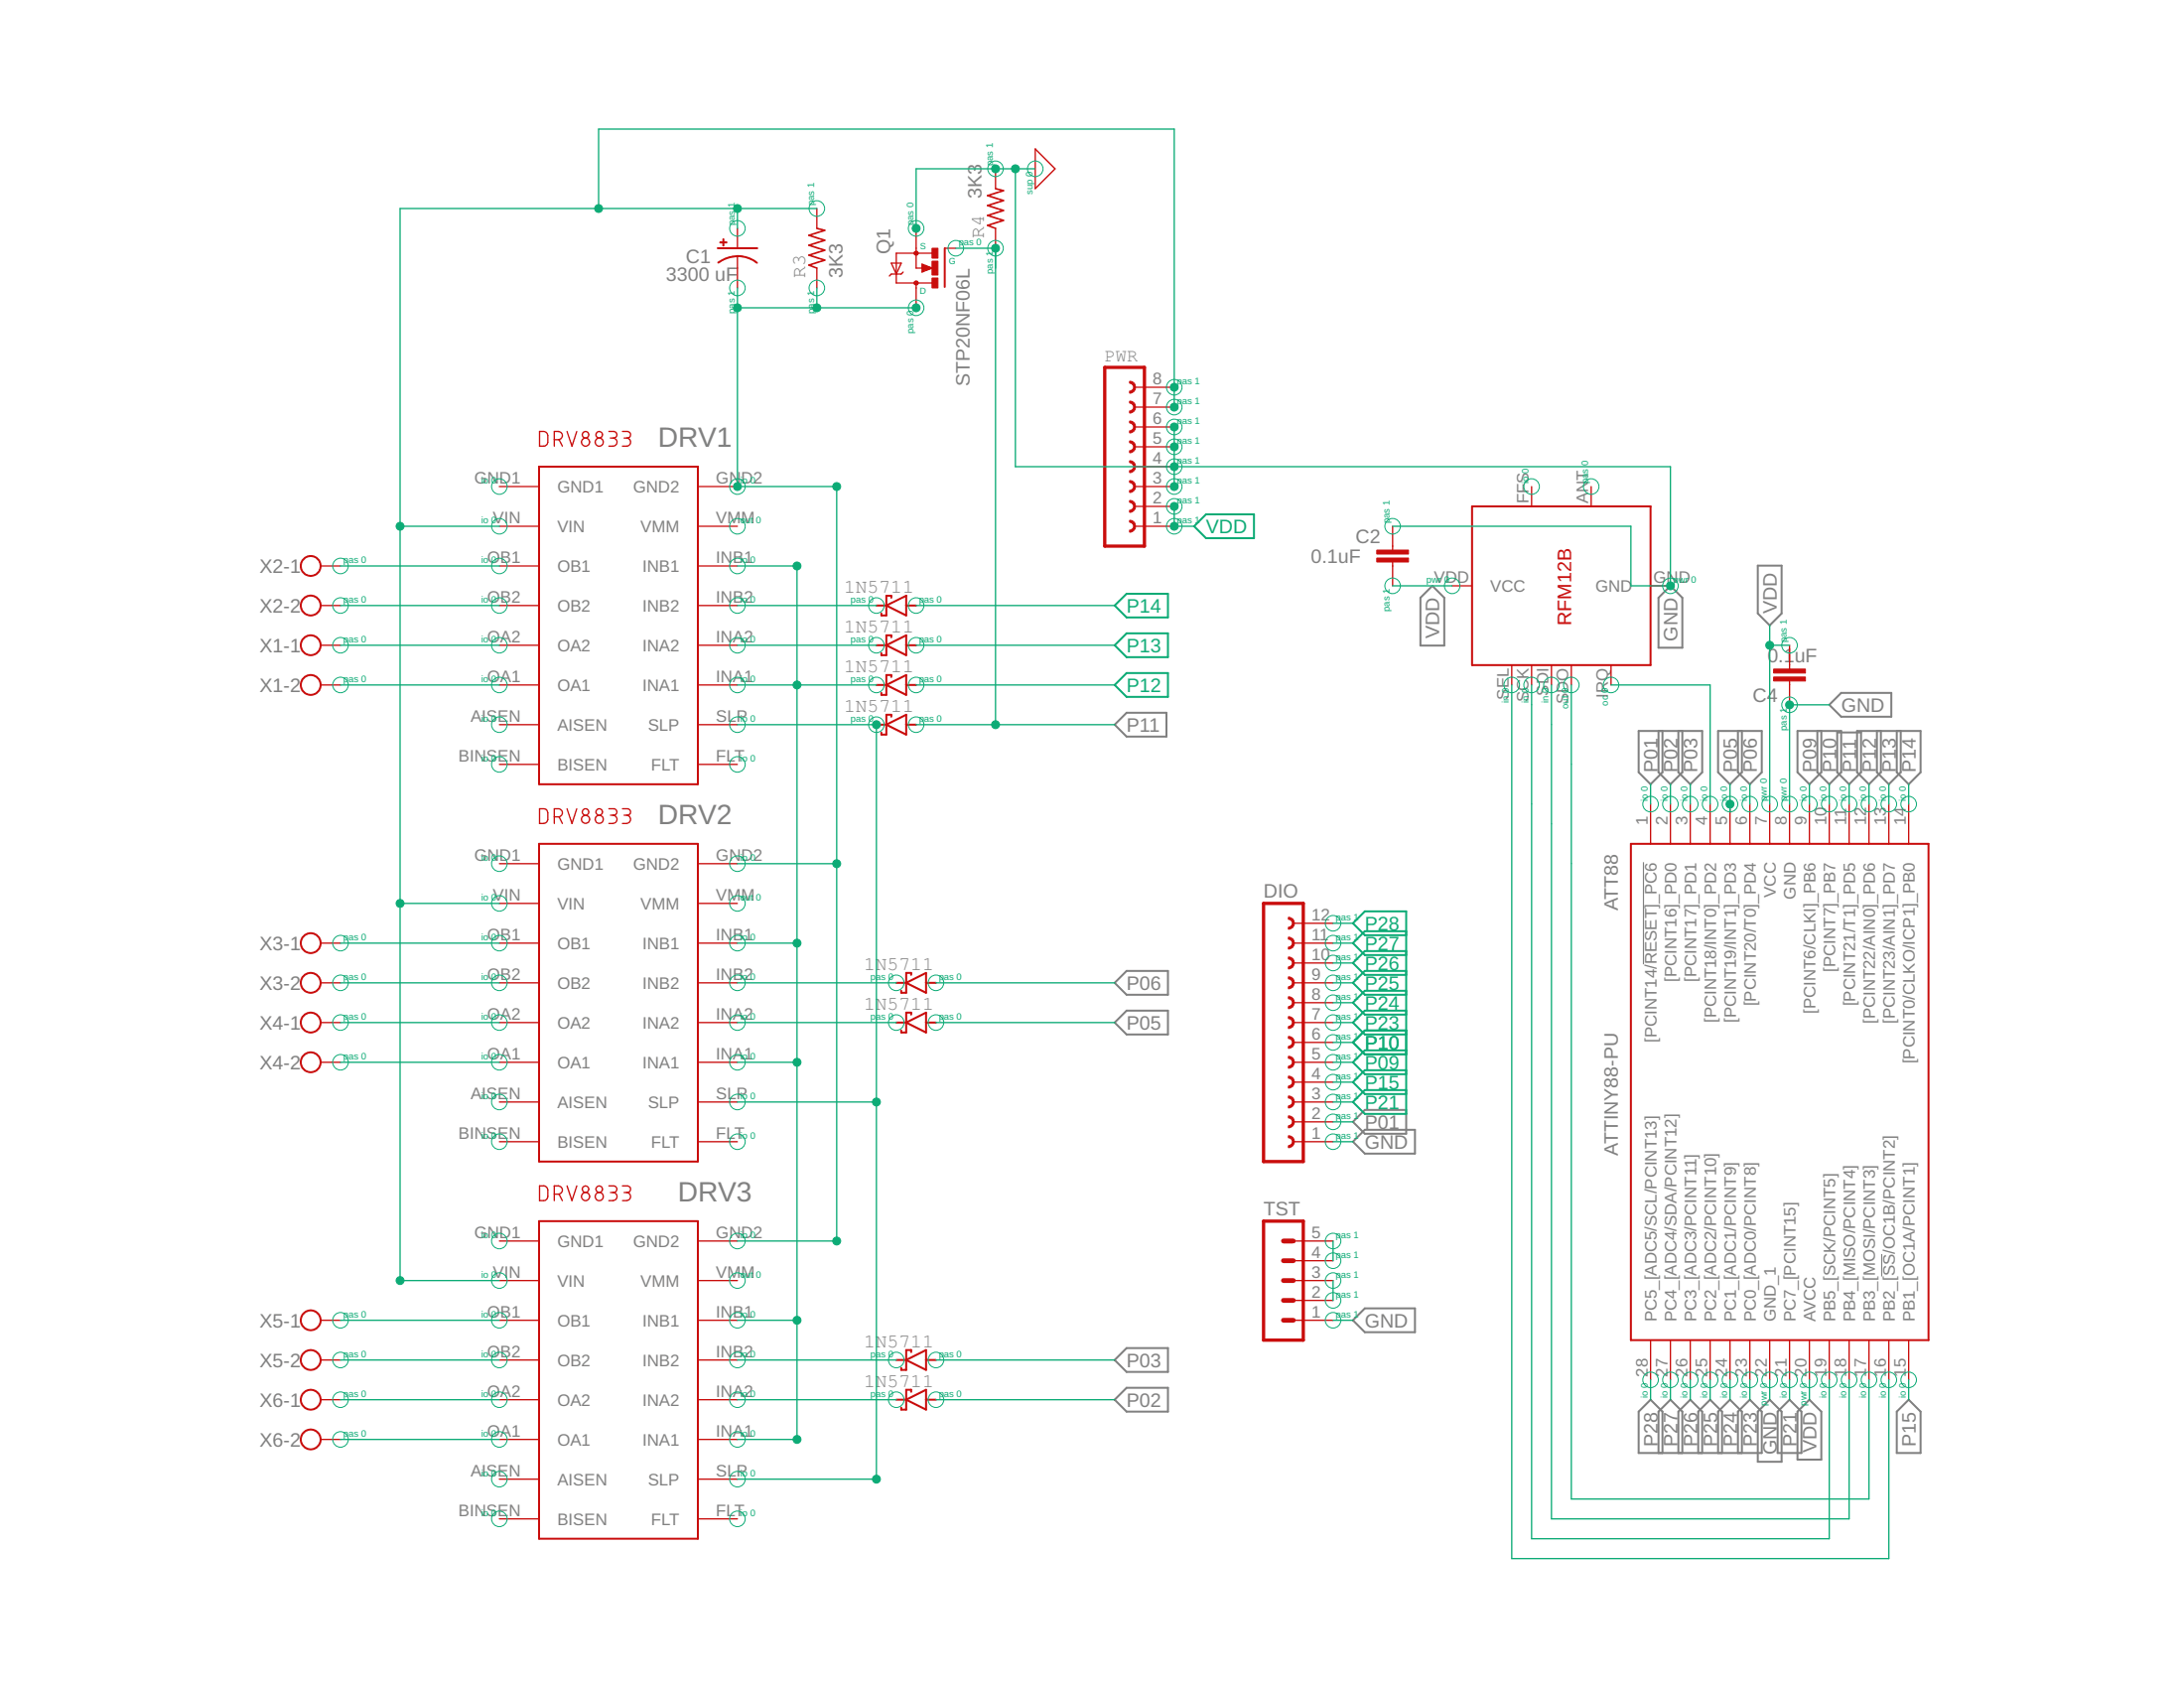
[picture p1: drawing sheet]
<svg xmlns="http://www.w3.org/2000/svg" width="279mm" height="216mm" viewBox="0 0 279 216" stroke-linecap="round" stroke-linejoin="round" font-family="sans-serif">
<path d="M210.2 110.3v13M240.7 160.4v2.9" fill="none" stroke="#808080" stroke-width=".15"/>
<g fill="none" stroke="#808080" stroke-width=".25">
<path d="M183.2 74.9l1.6 1.6v6.1h-3.1v-6.1zM213.7 74.9l1.5 1.6v6.3h-3v-6.3zM224.9 72.3h3v6.2l-1.5 1.5-1.5-1.5zM142.6 92.7l1.5-1.5h5.1v3h-5.1zM212.2 93.5v5.3l1.5 1.5 1.5-1.5v-5.3M212.7 93.5v5.3l-1.5 1.5-1.6-1.5v-5.3h8.2v5.3l-1.6 1.5-1.5-1.5v-5.3M222.3 93.5v5.3l1.6 1.5 1.5-1.5v-5.3h-5.6v5.3l1.5 1.5 1.5-1.5v-5.3M232.5 93.5v5.3l1.5 1.5 1.5-1.5v-5.3h-5.5v5.3l1.5 1.5 1.5-1.5v-5.3M234 90.1l1.5-1.5h6.5v3.1h-6.5zM235 93.7h3.1v5.1l-1.5 1.5-1.6-1.5zM240.1 93.5v5.3l1.5 1.5 1.6-1.5v-5.3M240.6 93.5v5.3l-1.5 1.5-1.5-1.5v-5.3h8.1v5.3l-1.5 1.5-1.5-1.5v-5.3"/>
<path d="M142.6 125.7l1.5-1.5h5.3v3h-5.3zM142.6 130.8l1.5-1.5h5.3v3h-5.3zM173.1 146l1.5-1.5h6.4v3.1h-6.4zM173.1 143.5l1.5-1.5h5.3v3h-5.3zM142.6 173.9l1.5-1.5h5.3v3.1h-5.3zM142.6 179l1.5-1.5h5.3v3.1h-5.3zM173.1 168.9l1.5-1.6h6.4v3.1h-6.4zM226.4 179l1.5 1.6v6.4h-3v-6.4zM231.5 179l1.5 1.6v6.1h-3v-6.1zM212.2 185.8v-5.2l1.5-1.6 1.5 1.6v5.2M212.7 185.8v-5.2l-1.5-1.6-1.6 1.6v5.2h15.8v-5.2l-1.5-1.6-1.6 1.6v5.2M214.7 185.8v-5.2l1.5-1.6 1.6 1.6v5.2"/>
<path d="M217.3 185.8v-5.2l1.5-1.6 1.5 1.6v5.2M219.8 185.8v-5.2l1.5-1.6 1.5 1.6v5.2M227.4 180.6l1.5-1.6 1.6 1.6v5.2h-3.1zM242.7 180.6l1.5-1.6 1.5 1.6v5.2h-3z"/>
</g>
<g fill="none" stroke="#c90d0c" stroke-width=".25">
<path d="M91.8 31.7h5.1M94.3 32.7a4 4 0 0 1 2.5 .9M94.3 32.8a4.3 4.3 0 0 0-2.4 .8M120.9 31.7v5M69 59.7h20.3v40.6h-20.3zM112.1 77.4h1.3M113.4 77.4l2.5-1.2v2.5zM114 76.5v-.3h-.6v2.5h-.6v-.2M115.9 77.4h1.3M188.3 64.8h22.9v20.3h-22.9zM112.1 92.7h1.3M112.1 82.5h1.3"/>
<path d="M112.1 87.6h1.3M113.4 82.5l2.5-1.2v2.5zM113.4 87.6l2.5-1.3v2.6zM113.4 92.7l2.5-1.3v2.6zM114 81.5v-.2h-.6v2.5h-.6v-.3M114 86.6v-.3h-.6v2.6h-.6v-.3M114 91.7v-.3h-.6v2.6h-.6v-.3M115.9 92.7h1.3M115.9 82.5h1.3M115.9 87.6h1.3M69 107.9h20.3v40.7h-20.3zM208.6 107.9h38.1v63.5h-38.1z"/>
<path d="M114.7 125.7h1.2M114.7 130.8h1.2M115.9 125.7l2.6-1.3v2.6zM115.9 130.8l2.6-1.3v2.6zM116.6 124.7v-.3h-.7v2.6h-.6v-.3M116.6 129.8v-.3h-.7v2.6h-.6v-.3M118.5 125.7h1.2M118.5 130.8h1.2M69 156.2h20.3v40.6h-20.3zM114.7 173.9h1.2M114.7 179h1.2M115.9 173.9l2.6-1.2v2.5z"/>
<path d="M115.9 179l2.6-1.2v2.5zM116.6 172.9v-.2h-.7v2.5h-.6v-.2M116.6 178v-.2h-.7v2.5h-.6v-.3M118.5 173.9h1.2M118.5 179h1.2"/>
<circle cx="39.8" cy="77.4" r="1.27"/>
<circle cx="39.8" cy="72.4" r="1.27"/>
<circle cx="39.8" cy="87.6" r="1.27"/>
<circle cx="39.8" cy="82.5" r="1.27"/>
<circle cx="39.8" cy="135.9" r="1.27"/>
<circle cx="39.8" cy="120.6" r="1.27"/>
<circle cx="39.8" cy="125.7" r="1.27"/>
<circle cx="39.8" cy="130.8" r="1.27"/>
<circle cx="39.8" cy="168.9" r="1.27"/>
<circle cx="39.8" cy="173.9" r="1.27"/>
<circle cx="39.8" cy="179" r="1.27"/>
<circle cx="39.8" cy="184.1" r="1.27"/>
</g>
<g fill="none" stroke="#c90d0c" stroke-width=".17">
<path d="M132.4 19l2.6 2.6-2.6 2.5zM94.3 29.2v2.5M94.3 32.8v4M104.5 26.7v2.5M104.5 34.3v2.5M114 33.7h1.3l-.6 1.4zM115.5 34.8l-.2 .3h-1.3l-.2 .2M117.2 29.2v5.1h.9M117.2 36.2v3.2M118 33.8l1.2 .5-1.2 .5zM119.2 32.4h-4.5v3.8h4.5M120.9 31.7h1.4"/>
<path d="M127.4 21.6v2.5M127.4 29.2v2.5M69 55.2h.7l.3 .3a1.84 1.84 0 0 1 0 1.4l-.3 .1-.7 .1zM70.9 56.2h.5a.53 .53 0 0 0 .6-.5 .53 .53 0 0 0-.6-.5h-.5v1.9M71.5 56.2l.4 .9M72.5 55.2l.7 1.9 .6-1.9M77.9 55.2h.6a.42 .42 0 0 1 .4 .4 .42 .42 0 0 1-.4 .4h-.4M78.4 56a.52 .52 0 0 1 .5 .5 .52 .52 0 0 1-.5 .6h-.5M79.6 55.2h.7a.42 .42 0 0 1 .4 .4 .42 .42 0 0 1-.4 .4h-.5M80.2 56a.52 .52 0 0 1 .5 .5 .52 .52 0 0 1-.5 .6h-.6M145.1 59.7h5.1M145.1 57.1h5.1"/>
<path d="M145.1 54.6h5.1M145.1 52.1h5.1M145.1 49.5h5.1M41 77.4h2.6M41 72.4h2.6M63.9 77.4h5.1M63.9 72.4h5.1M63.9 67.3h5.1M63.9 62.2h5.1M89.3 77.4h5M89.3 72.4h5M89.3 67.3h5"/>
<path d="M89.3 62.2h5M145.1 67.3h5.1M145.1 62.2h5.1M145.1 64.8h5.1M178.2 67.3v3.1M178.2 71.9v3M185.8 74.9h2.5M195.9 62.2v2.6M203.6 62.2v2.6M211.2 74.9h2.5M41 87.6h2.6M41 82.5h2.6"/>
<path d="M63.9 97.8h5.1M63.9 92.7h5.1M63.9 87.6h5.1M63.9 82.5h5.1M89.3 97.8h5M89.3 92.7h5M89.3 87.6h5M89.3 82.5h5M193.4 85.1v2.5M195.9 85.1v2.5M198.5 85.1v2.5M201 85.1v2.5"/>
<path d="M206.1 85.1v2.5M228.9 82.5v3.1M228.9 87.1v3M63.9 115.5h5.1M63.9 110.5h5.1M69 103.4h.6a.52 .52 0 0 1 .5 .5v.9l-.1 .3-.4 .2h-.6zM70.9 104.5h.5a.52 .52 0 0 0 .6-.5 .52 .52 0 0 0-.6-.6h-.5v1.9M71.5 104.5l.4 .8M72.5 103.4l.7 1.9 .6-1.9M77.9 103.4h.6a.41 .41 0 0 1 .4 .5 .41 .41 0 0 1-.4 .4h-.4M78.4 104.3a.53 .53 0 0 1 .5 .5 .53 .53 0 0 1-.5 .5h-.5M79.6 103.4h.7a.41 .41 0 0 1 .4 .5 .41 .41 0 0 1-.4 .4h-.5"/>
<path d="M80.2 104.3a.53 .53 0 0 1 .5 .5 .53 .53 0 0 1-.5 .5h-.6M89.3 115.5h5M89.3 110.5h5M165.5 118.1h5M211.2 102.8v5.1M213.7 102.8v5.1M216.2 102.8v5.1M218.8 102.8v5.1M221.3 102.8v5.1M223.9 102.8v5.1M226.4 102.8v5.1M228.9 102.8v5.1"/>
<path d="M231.5 102.8v5.1M234 102.8v5.1M236.6 102.8v5.1M239.1 102.8v5.1M241.6 102.8v5.1M244.2 102.8v5.1M41 135.9h2.6M41 130.8h2.6M41 125.7h2.6M41 120.6h2.6M63.9 135.9h5.1M63.9 130.8h5.1"/>
<path d="M63.9 125.7h5.1M63.9 120.6h5.1M89.3 135.9h5M89.3 130.8h5M89.3 125.7h5M89.3 120.6h5M165.5 135.9h5M165.5 130.8h5M165.5 125.7h5M165.5 120.6h5M165.5 138.4h5M165.5 133.3h5"/>
<path d="M165.5 128.2h5M165.5 123.2h5M63.9 146h5.1M63.9 140.9h5.1M63.9 158.7h5.1M69 151.7h.7a.55 .55 0 0 1 .4 .5v.8a.53 .53 0 0 1-.5 .6h-.6zM70.9 152.7h.5a.53 .53 0 0 0 .6-.5 .53 .53 0 0 0-.6-.5h-.5v1.9M71.5 152.7l.4 .9M72.5 151.7l.7 1.9 .6-1.9M77.9 151.7h.6a.42 .42 0 0 1 .4 .4 .42 .42 0 0 1-.4 .4h-.4M78.4 152.5a.52 .52 0 0 1 .5 .5 .52 .52 0 0 1-.5 .6h-.5M79.6 151.7h.7a.42 .42 0 0 1 .4 .4 .42 .42 0 0 1-.4 .4h-.5"/>
<path d="M80.2 152.5a.52 .52 0 0 1 .5 .5 .52 .52 0 0 1-.5 .6h-.6M89.3 146h5M89.3 140.9h5M89.3 158.7h5M165.5 146h5M165.5 140.9h5M165.5 158.7h5M165.5 143.5h5M41 179h2.6M41 173.9h2.6M41 168.9h2.6M63.9 179h5.1"/>
<path d="M63.9 173.9h5.1M63.9 168.9h5.1M63.9 163.8h5.1M89.3 179h5M89.3 173.9h5M89.3 168.9h5M89.3 163.8h5M165.5 168.9h5M165.5 163.8h5M165.5 166.3h5M165.5 161.2h5M211.2 171.4v5.1"/>
<path d="M213.7 171.4v5.1M216.2 171.4v5.1M218.8 171.4v5.1M221.3 171.4v5.1M223.9 171.4v5.1M226.4 171.4v5.1M228.9 171.4v5.1M231.5 171.4v5.1M234 171.4v5.1M236.6 171.4v5.1M239.1 171.4v5.1M241.6 171.4v5.1"/>
<path d="M244.2 171.4v5.1M41 184.1h2.6M63.9 194.3h5.1M63.9 189.2h5.1M63.9 184.1h5.1M89.3 194.3h5M89.3 189.2h5M89.3 184.1h5"/>
<circle cx="74.9" cy="56.5" r=".52"/>
<circle cx="74.9" cy="55.6" r=".42"/>
<circle cx="76.6" cy="56.5" r=".52"/>
<circle cx="76.7" cy="55.6" r=".41"/>
<circle cx="74.9" cy="103.9" r=".42"/>
<circle cx="74.9" cy="104.8" r=".52"/>
<circle cx="76.7" cy="103.8" r=".41"/>
<circle cx="76.7" cy="104.8" r=".52"/>
<circle cx="74.9" cy="153" r=".52"/>
<circle cx="74.9" cy="152.1" r=".42"/>
<circle cx="76.6" cy="153" r=".52"/>
<circle cx="76.7" cy="152.1" r=".41"/>
</g>
<path d="M104.5 29.2l1 .3-2 .6 2 .6-2 .7 2 .6-2 .6 2 .7-2 .6 1 .4M127.4 24.1l1 .3-2.1 .6 2.1 .7-2.1 .6 2.1 .6-2.1 .7 2.1 .6-2.1 .6 1.1 .4" fill="none" stroke="#c90d0c" stroke-width=".21"/>
<g fill="#c90d0c" stroke="#c90d0c" stroke-width=".13">
<path d="M92.1 30.9h.9v.2h-.9z"/>
<path d="M92.5 30.6h.1v.9h-.1z"/>
<path d="M119.2 31.7h.8v1.3h-.8z"/>
<path d="M119.2 35.6h.8v1.2h-.8z"/>
<path d="M119.2 33.4h.8v1.8h-.8z"/>
<path d="M176.1 71.4h4.1v.5h-4.1z"/>
<path d="M176.1 70.4h4.1v.5h-4.1z"/>
<path d="M226.9 86.6h4.1v.5h-4.1z"/>
<path d="M226.9 85.6h4.1v.5h-4.1z"/>
</g>
<g fill="none" stroke="#c90d0c" stroke-width=".42">
<path d="M141.3 47h5.1v22.8h-5.1zM161.6 115.5h5.1v33.1h-5.1zM161.6 156.2h5.1v15.2h-5.1z"/>
<circle cx="117.2" cy="36.2" r=".13"/>
<circle cx="117.2" cy="32.4" r=".13"/>
</g>
<g fill="#c90d0c" stroke="#c90d0c" stroke-width=".13">
<path d="M144.5 61.5a.76 .76 0 0 1 .8 .7 .76 .76 0 0 1-.8 .8v-.3a.51 .51 0 0 0 .5-.5 .51 .51 0 0 0-.5-.5z" fill-rule="evenodd"/>
<path d="M144.5 64a.76 .76 0 0 1 .8 .8 .76 .76 0 0 1-.8 .7v-.2a.51 .51 0 0 0 .5-.5 .51 .51 0 0 0-.5-.5z" fill-rule="evenodd"/>
<path d="M144.5 66.5a.76 .76 0 0 1 .8 .8 .76 .76 0 0 1-.8 .8v-.3a.51 .51 0 0 0 .5-.5 .51 .51 0 0 0-.5-.5z" fill-rule="evenodd"/>
<path d="M144.5 56.4a.76 .76 0 0 1 .8 .7 .76 .76 0 0 1-.8 .8v-.2a.51 .51 0 0 0 .5-.6 .51 .51 0 0 0-.5-.5z" fill-rule="evenodd"/>
<path d="M144.5 58.9a.76 .76 0 0 1 .8 .8 .76 .76 0 0 1-.8 .8v-.3a.51 .51 0 0 0 .5-.5 .51 .51 0 0 0-.5-.5z" fill-rule="evenodd"/>
<path d="M144.5 48.8a.76 .76 0 0 1 .8 .7 .76 .76 0 0 1-.8 .8v-.3a.51 .51 0 0 0 .5-.5 .51 .51 0 0 0-.5-.5z" fill-rule="evenodd"/>
<path d="M144.5 51.3a.76 .76 0 0 1 .8 .8 .76 .76 0 0 1-.8 .7v-.2a.51 .51 0 0 0 .5-.5 .51 .51 0 0 0-.5-.5z" fill-rule="evenodd"/>
<path d="M144.5 53.8a.76 .76 0 0 1 .8 .8 .76 .76 0 0 1-.8 .8v-.3a.51 .51 0 0 0 .5-.5 .51 .51 0 0 0-.5-.5z" fill-rule="evenodd"/>
<path d="M164.8 140.2a.76 .76 0 0 1 .8 .7 .76 .76 0 0 1-.8 .8v-.2a.51 .51 0 0 0 .5-.6 .51 .51 0 0 0-.5-.5z" fill-rule="evenodd"/>
<path d="M164.8 142.7a.76 .76 0 0 1 .8 .8 .76 .76 0 0 1-.8 .8v-.3a.51 .51 0 0 0 .5-.5 .51 .51 0 0 0-.5-.5z" fill-rule="evenodd"/>
<path d="M164.8 145.3a.76 .76 0 0 1 .8 .7 .76 .76 0 0 1-.8 .8v-.3a.51 .51 0 0 0 .5-.5 .51 .51 0 0 0-.5-.5z" fill-rule="evenodd"/>
<path d="M164.8 135.1a.76 .76 0 0 1 .8 .8 .76 .76 0 0 1-.8 .7v-.2a.51 .51 0 0 0 .5-.5 .51 .51 0 0 0-.5-.5z" fill-rule="evenodd"/>
<path d="M164.8 137.6a.76 .76 0 0 1 .8 .8 .76 .76 0 0 1-.8 .8v-.3a.51 .51 0 0 0 .5-.5 .51 .51 0 0 0-.5-.5z" fill-rule="evenodd"/>
<path d="M164.8 127.5a.76 .76 0 0 1 .8 .7 .76 .76 0 0 1-.8 .8v-.2a.51 .51 0 0 0 .5-.6 .51 .51 0 0 0-.5-.5z" fill-rule="evenodd"/>
<path d="M164.8 130a.76 .76 0 0 1 .8 .8 .76 .76 0 0 1-.8 .8v-.3a.51 .51 0 0 0 .5-.5 .51 .51 0 0 0-.5-.5z" fill-rule="evenodd"/>
<path d="M164.8 132.6a.76 .76 0 0 1 .8 .7 .76 .76 0 0 1-.8 .8v-.3a.51 .51 0 0 0 .5-.5 .51 .51 0 0 0-.5-.5z" fill-rule="evenodd"/>
<path d="M164.8 122.4a.76 .76 0 0 1 .8 .8 .76 .76 0 0 1-.8 .7v-.2a.51 .51 0 0 0 .5-.5 .51 .51 0 0 0-.5-.5z" fill-rule="evenodd"/>
<path d="M164.8 124.9a.76 .76 0 0 1 .8 .8 .76 .76 0 0 1-.8 .8v-.3a.51 .51 0 0 0 .5-.5 .51 .51 0 0 0-.5-.5z" fill-rule="evenodd"/>
<path d="M164.8 117.3a.76 .76 0 0 1 .8 .8 .76 .76 0 0 1-.8 .8v-.3a.51 .51 0 0 0 .5-.5 .51 .51 0 0 0-.5-.5z" fill-rule="evenodd"/>
<path d="M164.8 119.9a.76 .76 0 0 1 .8 .7 .76 .76 0 0 1-.8 .8v-.3a.51 .51 0 0 0 .5-.5 .51 .51 0 0 0-.5-.5z" fill-rule="evenodd"/>
</g>
<path d="M118.3 34.3h-.2v-.3l.9 .3-.9 .2" fill="none" stroke="#c90d0c" stroke-width=".32"/>
<path d="M164.2 158.7h1.3M164.2 163.8h1.3M164.2 166.3h1.3M164.2 168.9h1.3M164.2 161.2h1.3" fill="none" stroke="#c90d0c" stroke-width=".61"/>
<g fill="none" stroke="#0dab76" stroke-width=".13">
<circle cx="94.3" cy="29.2" r=".99"/>
<circle cx="94.3" cy="36.8" r=".99"/>
<circle cx="104.5" cy="26.7" r=".99"/>
<circle cx="104.5" cy="36.8" r=".99"/>
<circle cx="117.2" cy="39.4" r=".99"/>
<circle cx="117.2" cy="29.2" r=".99"/>
<circle cx="122.3" cy="31.8" r=".99"/>
<circle cx="127.4" cy="21.6" r=".99"/>
<circle cx="127.4" cy="31.8" r=".99"/>
<circle cx="132.4" cy="21.6" r=".99"/>
<circle cx="150.2" cy="54.6" r=".99"/>
<circle cx="150.2" cy="57.2" r=".99"/>
<circle cx="150.2" cy="49.5" r=".99"/>
<circle cx="150.2" cy="59.7" r=".99"/>
<circle cx="150.2" cy="52.1" r=".99"/>
<circle cx="43.6" cy="77.4" r=".99"/>
<circle cx="43.6" cy="72.4" r=".99"/>
<circle cx="63.9" cy="72.4" r=".99"/>
<circle cx="63.9" cy="77.4" r=".99"/>
<circle cx="63.9" cy="67.3" r=".99"/>
<circle cx="63.9" cy="62.2" r=".99"/>
<circle cx="94.3" cy="72.4" r=".99"/>
<circle cx="94.3" cy="67.3" r=".99"/>
<circle cx="94.3" cy="62.2" r=".99"/>
<circle cx="94.3" cy="77.4" r=".99"/>
<circle cx="112.1" cy="77.4" r=".99"/>
<circle cx="117.2" cy="77.4" r=".99"/>
<circle cx="150.2" cy="62.2" r=".99"/>
<circle cx="150.2" cy="67.3" r=".99"/>
<circle cx="150.2" cy="64.8" r=".99"/>
<circle cx="178.2" cy="74.9" r=".99"/>
<circle cx="178.2" cy="67.3" r=".99"/>
<circle cx="185.8" cy="74.9" r=".99"/>
<circle cx="195.9" cy="62.2" r=".99"/>
<circle cx="203.6" cy="62.2" r=".99"/>
<circle cx="213.7" cy="74.9" r=".99"/>
<circle cx="43.6" cy="87.6" r=".99"/>
<circle cx="43.6" cy="82.5" r=".99"/>
<circle cx="63.9" cy="97.8" r=".99"/>
<circle cx="63.9" cy="92.7" r=".99"/>
<circle cx="63.9" cy="87.6" r=".99"/>
<circle cx="63.9" cy="82.5" r=".99"/>
<circle cx="94.3" cy="87.6" r=".99"/>
<circle cx="94.3" cy="97.8" r=".99"/>
<circle cx="94.3" cy="92.7" r=".99"/>
<circle cx="94.3" cy="82.5" r=".99"/>
<circle cx="112.1" cy="92.7" r=".99"/>
<circle cx="112.1" cy="87.6" r=".99"/>
<circle cx="112.1" cy="82.5" r=".99"/>
<circle cx="117.2" cy="87.6" r=".99"/>
<circle cx="117.2" cy="92.7" r=".99"/>
<circle cx="117.2" cy="82.5" r=".99"/>
<circle cx="193.4" cy="87.6" r=".99"/>
<circle cx="195.9" cy="87.6" r=".99"/>
<circle cx="198.5" cy="87.6" r=".99"/>
<circle cx="201" cy="87.6" r=".99"/>
<circle cx="206.1" cy="87.6" r=".99"/>
<circle cx="228.9" cy="90.1" r=".99"/>
<circle cx="228.9" cy="82.5" r=".99"/>
<circle cx="63.9" cy="115.5" r=".99"/>
<circle cx="63.9" cy="110.5" r=".99"/>
<circle cx="94.3" cy="110.5" r=".99"/>
<circle cx="94.3" cy="115.5" r=".99"/>
<circle cx="170.5" cy="118.1" r=".99"/>
<circle cx="211.2" cy="102.8" r=".99"/>
<circle cx="213.7" cy="102.8" r=".99"/>
<circle cx="216.2" cy="102.8" r=".99"/>
<circle cx="218.8" cy="102.8" r=".99"/>
<circle cx="221.3" cy="102.8" r=".99"/>
<circle cx="223.9" cy="102.8" r=".99"/>
<circle cx="226.4" cy="102.8" r=".99"/>
<circle cx="228.9" cy="102.8" r=".99"/>
<circle cx="231.5" cy="102.8" r=".99"/>
<circle cx="234" cy="102.8" r=".99"/>
<circle cx="236.6" cy="102.8" r=".99"/>
<circle cx="239.1" cy="102.8" r=".99"/>
<circle cx="241.6" cy="102.8" r=".99"/>
<circle cx="244.2" cy="102.8" r=".99"/>
<circle cx="43.6" cy="135.9" r=".99"/>
<circle cx="43.6" cy="120.6" r=".99"/>
<circle cx="43.6" cy="125.7" r=".99"/>
<circle cx="43.6" cy="130.8" r=".99"/>
<circle cx="63.9" cy="125.7" r=".99"/>
<circle cx="63.9" cy="135.9" r=".99"/>
<circle cx="63.9" cy="130.8" r=".99"/>
<circle cx="63.9" cy="120.6" r=".99"/>
<circle cx="94.3" cy="120.6" r=".99"/>
<circle cx="94.3" cy="135.9" r=".99"/>
<circle cx="94.3" cy="130.8" r=".99"/>
<circle cx="94.3" cy="125.7" r=".99"/>
<circle cx="114.7" cy="125.7" r=".99"/>
<circle cx="114.7" cy="130.8" r=".99"/>
<circle cx="119.7" cy="130.8" r=".99"/>
<circle cx="119.7" cy="125.7" r=".99"/>
<circle cx="170.5" cy="138.4" r=".99"/>
<circle cx="170.5" cy="133.3" r=".99"/>
<circle cx="170.5" cy="135.9" r=".99"/>
<circle cx="170.5" cy="130.8" r=".99"/>
<circle cx="170.5" cy="128.2" r=".99"/>
<circle cx="170.5" cy="120.6" r=".99"/>
<circle cx="170.5" cy="123.2" r=".99"/>
<circle cx="170.5" cy="125.7" r=".99"/>
<circle cx="63.9" cy="146" r=".99"/>
<circle cx="63.9" cy="140.9" r=".99"/>
<circle cx="63.9" cy="158.7" r=".99"/>
<circle cx="94.3" cy="158.7" r=".99"/>
<circle cx="94.3" cy="146" r=".99"/>
<circle cx="94.3" cy="140.9" r=".99"/>
<circle cx="170.5" cy="143.5" r=".99"/>
<circle cx="170.5" cy="140.9" r=".99"/>
<circle cx="170.5" cy="158.7" r=".99"/>
<circle cx="170.5" cy="146" r=".99"/>
<circle cx="43.6" cy="168.9" r=".99"/>
<circle cx="43.6" cy="173.9" r=".99"/>
<circle cx="43.6" cy="179" r=".99"/>
<circle cx="63.9" cy="163.8" r=".99"/>
<circle cx="63.9" cy="168.9" r=".99"/>
<circle cx="63.9" cy="173.9" r=".99"/>
<circle cx="63.9" cy="179" r=".99"/>
<circle cx="94.3" cy="168.9" r=".99"/>
<circle cx="94.3" cy="163.8" r=".99"/>
<circle cx="94.3" cy="179" r=".99"/>
<circle cx="94.3" cy="173.9" r=".99"/>
<circle cx="114.7" cy="173.9" r=".99"/>
<circle cx="114.7" cy="179" r=".99"/>
<circle cx="119.7" cy="179" r=".99"/>
<circle cx="119.7" cy="173.9" r=".99"/>
<circle cx="170.5" cy="161.2" r=".99"/>
<circle cx="170.5" cy="166.3" r=".99"/>
<circle cx="170.5" cy="168.9" r=".99"/>
<circle cx="170.5" cy="163.8" r=".99"/>
<circle cx="211.2" cy="176.5" r=".99"/>
<circle cx="213.7" cy="176.5" r=".99"/>
<circle cx="216.2" cy="176.5" r=".99"/>
<circle cx="218.8" cy="176.5" r=".99"/>
<circle cx="221.3" cy="176.5" r=".99"/>
<circle cx="223.9" cy="176.5" r=".99"/>
<circle cx="226.4" cy="176.5" r=".99"/>
<circle cx="228.9" cy="176.5" r=".99"/>
<circle cx="231.5" cy="176.5" r=".99"/>
<circle cx="234" cy="176.5" r=".99"/>
<circle cx="236.6" cy="176.5" r=".99"/>
<circle cx="239.1" cy="176.5" r=".99"/>
<circle cx="241.6" cy="176.5" r=".99"/>
<circle cx="244.2" cy="176.5" r=".99"/>
<circle cx="43.6" cy="184.1" r=".99"/>
<circle cx="63.9" cy="194.3" r=".99"/>
<circle cx="63.9" cy="189.2" r=".99"/>
<circle cx="63.9" cy="184.1" r=".99"/>
<circle cx="94.3" cy="194.3" r=".99"/>
<circle cx="94.3" cy="189.2" r=".99"/>
<circle cx="94.3" cy="184.1" r=".99"/>
</g>
<g fill="none" stroke="#0dab76" stroke-width=".17">
<path d="M76.6 26.7v-10.2h73.6v35.6M94.3 36.8v25.4h12.7v96.5h-12.7M94.3 26.7v2.5M94.3 39.4h22.9M104.5 36.8v2.6M104.5 26.7h-53.3v137.1h12.7M122.3 31.7h5.1v61M129.9 21.6v38.1h83.8v15.2h-5.1v-7.6h-30.4M132.4 21.6h-15.2v7.6M150.2 54.6v7.6M43.6 77.4h20.3M43.6 72.4h20.3"/>
<path d="M51.2 67.3h12.7M94.3 77.4h17.8M94.3 72.4h7.7v111.7h-7.7M117.2 77.4h25.4M150.2 64.8v2.5h2.6M178.2 74.9h7.6M226.4 80v22.8M43.6 82.5h20.3M43.6 87.6h20.3M94.3 92.7h17.8v96.5h-17.8M94.3 82.5h17.8M94.3 87.6h17.8"/>
<path d="M117.2 92.7h25.4M117.2 82.5h25.4M117.2 87.6h25.4M193.4 87.6v111.7h48.2v-22.8M195.9 87.6v109.2h38.1v-20.3M198.5 87.6v106.7h38.1v-17.8M201 87.6v104.1h38.1v-15.2M206.1 87.6h12.7v15.2M226.4 82.5h2.5M234 90.1h-5.1v12.7M51.2 115.5h12.7M94.3 110.5h12.7"/>
<path d="M170.5 118.1h2.6M211.2 100.3v2.5M213.7 100.3v2.5M216.2 100.3v2.5M221.3 100.3v3.6M223.9 100.3v2.5M231.5 100.3v2.5M234 100.3v2.5M236.6 100.3v2.5M239.1 100.3v2.5M241.6 100.3v2.5M244.2 100.3v2.5"/>
<path d="M43.6 125.7h20.3M43.6 130.8h20.3M43.6 120.6h20.3M43.6 135.9h20.3M94.3 125.7h20.4M94.3 130.8h20.4M94.3 120.6h7.7M94.3 135.9h7.7M119.7 125.7h22.9M119.7 130.8h22.9M170.5 125.7h2.6M170.5 130.8h2.6"/>
<path d="M170.5 120.6h2.6M170.5 135.9h2.6M170.5 123.2h2.6M170.5 128.2h2.6M170.5 133.3h2.6M170.5 138.4h2.6M94.3 140.9h17.8M170.5 146h2.6M170.5 140.9h2.6M170.5 143.5h2.6M170.5 158.7v2.5M43.6 168.9h20.3"/>
<path d="M43.6 173.9h20.3M43.6 179h20.3M94.3 168.9h7.7M94.3 173.9h20.4M94.3 179h20.4M119.7 173.9h22.9M119.7 179h22.9M170.5 168.9h2.6M170.5 163.8v2.5M211.2 176.5v2.5M213.7 176.5v2.5M216.2 176.5v2.5"/>
<path d="M218.8 176.5v2.5M221.3 176.5v2.5M223.9 176.5v2.5M226.4 176.5v2.5M228.9 176.5v2.5M231.5 176.5v2.5M244.2 176.5v2.5M43.6 184.1h20.3"/>
</g>
<g fill="#0dab76" stroke="#0dab76" stroke-width=".13">
<circle cx="127.4" cy="21.6" r=".51"/>
<circle cx="129.9" cy="21.6" r=".51"/>
<circle cx="150.2" cy="59.7" r=".51"/>
<circle cx="150.2" cy="54.6" r=".51"/>
<circle cx="150.2" cy="57.1" r=".51"/>
<circle cx="117.2" cy="29.2" r=".51"/>
<circle cx="150.2" cy="62.2" r=".51"/>
<circle cx="213.7" cy="74.9" r=".51"/>
<circle cx="228.9" cy="90.1" r=".51"/>
<circle cx="112.1" cy="92.7" r=".51"/>
<circle cx="112.1" cy="140.9" r=".51"/>
<circle cx="112.1" cy="189.2" r=".51"/>
<circle cx="102" cy="87.6" r=".51"/>
<circle cx="102" cy="120.6" r=".51"/>
<circle cx="102" cy="168.9" r=".51"/>
<circle cx="102" cy="135.9" r=".51"/>
<circle cx="102" cy="184.1" r=".51"/>
<circle cx="102" cy="72.4" r=".51"/>
<circle cx="104.5" cy="39.4" r=".51"/>
<circle cx="94.3" cy="62.2" r=".51"/>
<circle cx="107" cy="110.5" r=".51"/>
<circle cx="107" cy="158.7" r=".51"/>
<circle cx="107" cy="62.2" r=".51"/>
<circle cx="94.3" cy="39.4" r=".51"/>
<circle cx="117.2" cy="39.4" r=".51"/>
<circle cx="51.2" cy="67.3" r=".51"/>
<circle cx="51.2" cy="115.5" r=".51"/>
<circle cx="76.6" cy="26.7" r=".51"/>
<circle cx="94.3" cy="26.7" r=".51"/>
<circle cx="150.2" cy="52.1" r=".51"/>
<circle cx="150.2" cy="49.5" r=".51"/>
<circle cx="51.2" cy="163.8" r=".51"/>
<circle cx="127.4" cy="31.7" r=".51"/>
<circle cx="127.4" cy="92.7" r=".51"/>
<circle cx="150.2" cy="64.8" r=".51"/>
<circle cx="150.2" cy="67.3" r=".51"/>
<circle cx="226.4" cy="82.5" r=".51"/>
<circle cx="221.3" cy="102.8" r=".51"/>
</g>
<g fill="none" stroke="#0dab76" stroke-width=".25">
<path d="M142.6 77.4l1.5-1.5h5.3v3.1h-5.3zM152.8 67.3l1.5-1.5h6.1v3h-6.1zM142.6 87.6l1.5-1.5h5.3v3h-5.3zM142.6 82.5l1.5-1.5h5.3v3.1h-5.3zM179.9 119.6h-5.3l-1.5-1.5 1.5-1.5h5.3v25.9h-5.3l-1.5-1.6 1.5-1.5h5.3M179.9 119.1h-5.3l-1.5 1.5 1.5 1.6h5.3M179.9 121.6h-5.3l-1.5 1.6 1.5 1.5h5.3M179.9 124.2h-5.3l-1.5 1.5 1.5 1.5h5.3M179.9 126.7h-5.3l-1.5 1.5 1.5 1.6h5.3M179.9 129.3h-5.3l-1.5 1.5 1.5 1.5h5.3M179.9 131.8h-5.3l-1.5 1.5 1.5 1.6h5.3M179.9 134.3h-5.3l-1.5 1.6 1.5 1.5h5.3"/>
<path d="M179.9 136.9h-5.3l-1.5 1.5 1.5 1.5h5.3"/>
</g>
<g font-size="3.6" fill="#808080">
<text x="84.2" y="57.1">DRV1</text>
<text x="84.2" y="105.4">DRV2</text>
<text x="86.7" y="153.6">DRV3</text>
</g>
<g font-size="2.5" fill="#808080">
<text x="125.6" y="25.4" transform="rotate(-90 125.6 25.4)">3K3</text>
<text x="85.2" y="35.9">3300 uF</text>
<text x="87.7" y="33.7">C1</text>
<text x="103" y="35.6" transform="rotate(-90 103 35.6)">R3</text>
<text x="107.8" y="35.6" transform="rotate(-90 107.8 35.6)">3K3</text>
<text x="113.9" y="32.5" transform="rotate(-90 113.9 32.5)">Q1</text>
<text x="125.9" y="30.5" transform="rotate(-90 125.9 30.5)">R4</text>
<text x="124.1" y="49.4" transform="rotate(-90 124.1 49.4)">STP20NF06L</text>
<text x="173.4" y="69.5">C2</text>
<text x="33.2" y="73.3">X2-1</text>
<text x="108" y="75.8">1N5711</text>
<text x="167.7" y="72">0.1uF</text>
<text x="33.2" y="78.3">X2-2</text>
<text x="33.2" y="83.4">X1-1</text>
<text x="108" y="80.9">1N5711</text>
<text x="184.1" y="81.7" transform="rotate(-90 184.1 81.7)">VDD</text>
<text x="214.6" y="82" transform="rotate(-90 214.6 82)">GND</text>
<text x="227.3" y="78.5" transform="rotate(-90 227.3 78.5)">VDD</text>
<text x="33.2" y="88.5">X1-2</text>
<text x="108" y="86">1N5711</text>
<text x="224.2" y="89.8">C4</text>
<text x="226.1" y="84.7">0.1</text>
<text x="229.6" y="84.7">uF</text>
<text x="108" y="91">1N5711</text>
<text x="144.1" y="93.6">P11</text>
<text x="235.5" y="91">GND</text>
<text x="212.1" y="98.8" transform="rotate(-90 212.1 98.8)">P01</text>
<text x="214.6" y="98.8" transform="rotate(-90 214.6 98.8)">P02</text>
<text x="217.1" y="98.8" transform="rotate(-90 217.1 98.8)">P03</text>
<text x="222.2" y="98.8" transform="rotate(-90 222.2 98.8)">P05</text>
<text x="224.8" y="98.8" transform="rotate(-90 224.8 98.8)">P06</text>
<text x="232.4" y="98.8" transform="rotate(-90 232.4 98.8)">P09</text>
<text x="234.9" y="98.8" transform="rotate(-90 234.9 98.8)">P10</text>
<text x="237.5" y="98.8" transform="rotate(-90 237.5 98.8)">P11</text>
<text x="240" y="98.8" transform="rotate(-90 240 98.8)">P12</text>
<text x="242.5" y="98.8" transform="rotate(-90 242.5 98.8)">P13</text>
<text x="245.1" y="98.8" transform="rotate(-90 245.1 98.8)">P14</text>
<text x="161.6" y="114.8">DIO</text>
<text x="207" y="116.5" transform="rotate(-90 207 116.5)">ATT88</text>
<text x="33.2" y="121.5">X3-1</text>
<text x="110.5" y="124.1">1N5711</text>
<text x="33.2" y="126.6">X3-2</text>
<text x="33.2" y="131.7">X4-1</text>
<text x="110.5" y="129.1">1N5711</text>
<text x="144.1" y="126.6">P06</text>
<text x="144.1" y="131.7">P05</text>
<text x="33.2" y="136.8">X4-2</text>
<text x="174.6" y="146.9">GND</text>
<text x="174.6" y="144.4">P01</text>
<text x="207" y="147.8" transform="rotate(-90 207 147.8)">ATTINY88-PU</text>
<text x="161.6" y="155.4">TST</text>
<text x="33.2" y="169.8">X5-1</text>
<text x="110.5" y="172.3">1N5711</text>
<text x="174.6" y="169.8">GND</text>
<text x="33.2" y="174.8">X5-2</text>
<text x="33.2" y="179.9">X6-1</text>
<text x="110.5" y="177.4">1N5711</text>
<text x="144.1" y="174.8">P03</text>
<text x="144.1" y="179.9">P02</text>
<text x="33.2" y="185">X6-2</text>
<text x="212.1" y="185" transform="rotate(-90 212.1 185)">P28</text>
<text x="214.6" y="185" transform="rotate(-90 214.6 185)">P27</text>
<text x="217.1" y="185" transform="rotate(-90 217.1 185)">P26</text>
<text x="219.7" y="185" transform="rotate(-90 219.7 185)">P25</text>
<text x="222.2" y="185" transform="rotate(-90 222.2 185)">P24</text>
<text x="224.8" y="185" transform="rotate(-90 224.8 185)">P23</text>
<text x="229.8" y="185" transform="rotate(-90 229.8 185)">P21</text>
<text x="232.4" y="185.8" transform="rotate(-90 232.4 185.8)">VDD</text>
<text x="245.1" y="185" transform="rotate(-90 245.1 185)">P15</text>
<text x="227.3" y="186.1" transform="rotate(-90 227.3 186.1)">GND</text>
</g>
<g font-size="2.5" fill="#0dab76">
<text x="154.3" y="68.2">VDD</text>
<text x="144.1" y="78.3">P14</text>
<text x="144.1" y="83.4">P13</text>
<text x="144.1" y="88.5">P12</text>
<text x="174.6" y="119">P28</text>
<text x="174.6" y="124.1">P26</text>
<text x="174.6" y="121.5">P27</text>
<text x="174.6" y="126.6">P25</text>
<text x="174.6" y="129.1">P24</text>
<text x="174.6" y="131.7">P23</text>
<text x="174.6" y="134.2">P10</text>
<text x="174.6" y="136.8">P09</text>
<text x="174.6" y="139.3">P15</text>
<text x="174.6" y="141.8">P21</text>
</g>
<text font-size="2.5" fill="#c90d0c" x="201" y="80" transform="rotate(-90 201 80)">RFM12B</text>
<text font-size="2.3" fill="#808080" x="141.3" y="46.2">PWR</text>
<g font-size="2.1" fill="#808080">
<text x="147.5" y="51.7">7</text>
<text x="147.5" y="49.2">8</text>
<text x="147.5" y="59.3">4</text>
<text x="147.5" y="56.8">5</text>
<text x="147.5" y="54.2">6</text>
<text x="60.7" y="61.9">GND1</text>
<text x="71.3" y="63">GND1</text>
<text x="81" y="63">GND2</text>
<text x="91.6" y="61.9">GN</text>
<text x="94.8" y="61.9">D2</text>
<text x="147.5" y="64.4">2</text>
<text x="147.5" y="61.9">3</text>
<text x="195.6" y="64.4" transform="rotate(-90 195.6 64.4)">FFS</text>
<text x="203.2" y="64.4" transform="rotate(-90 203.2 64.4)">ANT</text>
<text x="63.1" y="66.9">VIN</text>
<text x="71.3" y="68.1">VIN</text>
<text x="81.9" y="68.1">VMM</text>
<text x="91.6" y="66.9">VMM</text>
<text x="147.5" y="66.9">1</text>
<text x="62.3" y="77.1">OB2</text>
<text x="62.3" y="72">OB1</text>
<text x="71.3" y="73.1">OB1</text>
<text x="82.2" y="73.1">INB1</text>
<text x="91.6" y="77.1">INB2</text>
<text x="91.6" y="72">INB1</text>
<text x="183.4" y="74.6">VDD</text>
<text x="190.6" y="75.7">VCC</text>
<text x="204.1" y="75.7">GND</text>
<text x="211.5" y="74.6">GND</text>
<text x="62.3" y="82.2">OA2</text>
<text x="71.3" y="83.3">OA2</text>
<text x="71.3" y="78.2">OB2</text>
<text x="82.2" y="83.3">INA2</text>
<text x="82.2" y="78.2">INB2</text>
<text x="91.6" y="82.2">INA2</text>
<text x="62.3" y="87.3">OA1</text>
<text x="71.3" y="88.4">OA1</text>
<text x="82.2" y="88.4">INA1</text>
<text x="91.6" y="87.3">INA1</text>
<text x="193" y="89.5" transform="rotate(-90 193 89.5)">SEL</text>
<text x="195.6" y="89.8" transform="rotate(-90 195.6 89.8)">SCK</text>
<text x="198.1" y="89" transform="rotate(-90 198.1 89)">SDI</text>
<text x="205.7" y="89.2" transform="rotate(-90 205.7 89.2)">IRQ</text>
<text x="60.2" y="92.3">AISEN</text>
<text x="71.3" y="93.5">AISEN</text>
<text x="82.9" y="93.5">SLP</text>
<text x="91.6" y="92.3">SLP</text>
<text x="200.7" y="90.1" transform="rotate(-90 200.7 90.1)">SDO</text>
<text x="58.7" y="97.4">BINSEN</text>
<text x="71.3" y="98.5">BISEN</text>
<text x="83.3" y="98.5">FLT</text>
<text x="91.6" y="97.4">FLT</text>
<text x="210.8" y="105.6" transform="rotate(-90 210.8 105.6)">1</text>
<text x="213.4" y="105.6" transform="rotate(-90 213.4 105.6)">2</text>
<text x="215.9" y="105.6" transform="rotate(-90 215.9 105.6)">3</text>
<text x="218.4" y="105.6" transform="rotate(-90 218.4 105.6)">4</text>
<text x="221" y="105.6" transform="rotate(-90 221 105.6)">5</text>
<text x="223.5" y="105.6" transform="rotate(-90 223.5 105.6)">6</text>
<text x="226.1" y="105.6" transform="rotate(-90 226.1 105.6)">7</text>
<text x="228.6" y="105.6" transform="rotate(-90 228.6 105.6)">8</text>
<text x="231.1" y="105.6" transform="rotate(-90 231.1 105.6)">9</text>
<text x="233.7" y="105.6" transform="rotate(-90 233.7 105.6)">10</text>
<text x="236.2" y="105.6" transform="rotate(-90 236.2 105.6)">11</text>
<text x="238.7" y="105.6" transform="rotate(-90 238.7 105.6)">12</text>
<text x="241.3" y="105.6" transform="rotate(-90 241.3 105.6)">13</text>
<text x="243.8" y="105.6" transform="rotate(-90 243.8 105.6)">14</text>
<text x="60.7" y="110.1">GND1</text>
<text x="71.3" y="111.2">GND1</text>
<text x="81" y="111.2">GND2</text>
<text x="91.6" y="110.1">GND2</text>
<text x="63.1" y="115.2">VIN</text>
<text x="71.3" y="116.3">VIN</text>
<text x="81.9" y="116.3">VMM</text>
<text x="91.6" y="115.2">VMM</text>
<text x="167.8" y="117.7">12</text>
<text x="227.2" y="114.8" transform="rotate(-90 227.2 114.8)">VCC</text>
<text x="229.7" y="115" transform="rotate(-90 229.7 115)">GND</text>
<text x="62.3" y="125.4">OB2</text>
<text x="62.3" y="120.3">OB1</text>
<text x="71.3" y="121.4">OB1</text>
<text x="82.2" y="121.4">INB1</text>
<text x="91.6" y="125.4">INB2</text>
<text x="91.6" y="120.3">INB1</text>
<text x="167.8" y="125.4">9</text>
<text x="167.8" y="122.8">10</text>
<text x="167.8" y="120.3">11</text>
<text x="214.5" y="125.6" transform="rotate(-90 214.5 125.6)">[PCINT16]_PD0</text>
<text x="217" y="125.6" transform="rotate(-90 217 125.6)">[PCINT17]_PD1</text>
<text x="234.8" y="124.3" transform="rotate(-90 234.8 124.3)">[PCINT7]_PB7</text>
<text x="62.3" y="130.4">OA2</text>
<text x="71.3" y="131.5">OA2</text>
<text x="71.3" y="126.5">OB2</text>
<text x="82.2" y="131.5">INA2</text>
<text x="82.2" y="126.5">INB2</text>
<text x="91.6" y="130.4">INA2</text>
<text x="167.8" y="130.4">7</text>
<text x="167.8" y="127.9">8</text>
<text x="219.5" y="130.8" transform="rotate(-90 219.5 130.8)">[PCINT18/INT0]_PD2</text>
<text x="222.1" y="130.8" transform="rotate(-90 222.1 130.8)">[PCINT19/INT1]_PD3</text>
<text x="224.6" y="128.7" transform="rotate(-90 224.6 128.7)">[PCINT20/T0]_PD4</text>
<text x="232.2" y="129.6" transform="rotate(-90 232.2 129.6)">[PCINT6/CLKI]_PB6</text>
<text x="237.3" y="128.7" transform="rotate(-90 237.3 128.7)">[PCINT21/T1]_PD5</text>
<text x="239.9" y="130.9" transform="rotate(-90 239.9 130.9)">[PCINT22/AIN0]_PD6</text>
<text x="242.4" y="130.9" transform="rotate(-90 242.4 130.9)">[PCINT23/AIN1]_PD7</text>
<text x="62.3" y="135.5">OA1</text>
<text x="71.3" y="136.6">OA1</text>
<text x="82.2" y="136.6">INA1</text>
<text x="91.6" y="135.5">INA1</text>
<text x="167.8" y="135.5">5</text>
<text x="167.8" y="133">6</text>
<text x="211.9" y="133.3" transform="rotate(-90 211.9 133.3)">[PCINT14/RESET]_PC6</text>
<text x="244.9" y="136" transform="rotate(-90 244.9 136)">[PCINT0/CLKO/ICP1]_PB0</text>
<text x="60.2" y="140.6">AISEN</text>
<text x="71.3" y="141.7">AISEN</text>
<text x="82.9" y="141.7">SLP</text>
<text x="91.6" y="140.6">SLP</text>
<text x="167.8" y="143.1">2</text>
<text x="167.8" y="140.6">3</text>
<text x="167.8" y="138">4</text>
<text x="58.7" y="145.7">BINSEN</text>
<text x="71.3" y="146.8">BISEN</text>
<text x="83.3" y="146.8">FLT</text>
<text x="91.6" y="145.7">FLT</text>
<text x="167.8" y="145.7">1</text>
<text x="60.7" y="158.4">GND1</text>
<text x="71.3" y="159.5">GND1</text>
<text x="81" y="159.5">GND2</text>
<text x="91.6" y="158.4">GND2</text>
<text x="167.8" y="160.9">4</text>
<text x="167.8" y="158.4">5</text>
<text x="63.1" y="163.4">VIN</text>
<text x="71.3" y="164.6">VIN</text>
<text x="81.9" y="164.6">VMM</text>
<text x="91.6" y="163.4">VMM</text>
<text x="167.8" y="166">2</text>
<text x="167.8" y="163.4">3</text>
<text x="62.3" y="173.6">OB2</text>
<text x="62.3" y="168.5">OB1</text>
<text x="71.3" y="169.6">OB1</text>
<text x="82.2" y="169.6">INB1</text>
<text x="91.6" y="173.6">INB2</text>
<text x="91.6" y="168.5">INB1</text>
<text x="167.8" y="168.5">1</text>
<text x="211.9" y="169.1" transform="rotate(-90 211.9 169.1)">PC5_[ADC5/SCL/PCINT13]</text>
<text x="214.5" y="169.1" transform="rotate(-90 214.5 169.1)">PC4_[ADC4/SDA/PCINT12]</text>
<text x="217" y="169.1" transform="rotate(-90 217 169.1)">PC3_[ADC3/PCINT11]</text>
<text x="219.5" y="169.1" transform="rotate(-90 219.5 169.1)">PC2_[ADC2/PCINT10]</text>
<text x="222.1" y="169.1" transform="rotate(-90 222.1 169.1)">PC1_[ADC1/PCINT9]</text>
<text x="224.6" y="169.1" transform="rotate(-90 224.6 169.1)">PC0_[ADC0/PCINT8]</text>
<text x="227.2" y="169.1" transform="rotate(-90 227.2 169.1)">GND_1</text>
<text x="229.7" y="169.1" transform="rotate(-90 229.7 169.1)">PC7_[PCINT15]</text>
<text x="232.2" y="169.1" transform="rotate(-90 232.2 169.1)">AVCC</text>
<text x="234.8" y="169.1" transform="rotate(-90 234.8 169.1)">PB5_[SCK/PCINT5]</text>
<text x="237.3" y="169.1" transform="rotate(-90 237.3 169.1)">PB4_[MISO/PCINT4]</text>
<text x="239.9" y="169.1" transform="rotate(-90 239.9 169.1)">PB3_[MOSI/PCINT3]</text>
<text x="242.4" y="169.1" transform="rotate(-90 242.4 169.1)">PB2_[SS/OC1B/PCINT2]</text>
<text x="244.9" y="169.1" transform="rotate(-90 244.9 169.1)">PB1_[OC1A/PCINT1]</text>
<text x="62.3" y="178.7">OA2</text>
<text x="71.3" y="179.8">OA2</text>
<text x="71.3" y="174.7">OB2</text>
<text x="82.2" y="179.8">INA2</text>
<text x="82.2" y="174.7">INB2</text>
<text x="91.6" y="178.7">INA2</text>
<text x="210.8" y="176.1" transform="rotate(-90 210.8 176.1)">28</text>
<text x="213.4" y="176.1" transform="rotate(-90 213.4 176.1)">27</text>
<text x="215.9" y="176.1" transform="rotate(-90 215.9 176.1)">26</text>
<text x="218.4" y="176.1" transform="rotate(-90 218.4 176.1)">25</text>
<text x="221" y="176.1" transform="rotate(-90 221 176.1)">24</text>
<text x="223.5" y="176.1" transform="rotate(-90 223.5 176.1)">23</text>
<text x="226.1" y="176.1" transform="rotate(-90 226.1 176.1)">22</text>
<text x="228.6" y="176.1" transform="rotate(-90 228.6 176.1)">21</text>
<text x="231.1" y="176.1" transform="rotate(-90 231.1 176.1)">20</text>
<text x="233.7" y="176.1" transform="rotate(-90 233.7 176.1)">19</text>
<text x="236.2" y="176.1" transform="rotate(-90 236.2 176.1)">18</text>
<text x="238.7" y="176.1" transform="rotate(-90 238.7 176.1)">17</text>
<text x="241.3" y="176.1" transform="rotate(-90 241.3 176.1)">16</text>
<text x="243.8" y="176.1" transform="rotate(-90 243.8 176.1)">15</text>
<text x="62.3" y="183.8">OA1</text>
<text x="71.3" y="184.9">OA1</text>
<text x="82.2" y="184.9">INA1</text>
<text x="91.6" y="183.8">INA1</text>
<text x="60.2" y="188.8">AISEN</text>
<text x="71.3" y="190">AISEN</text>
<text x="82.9" y="190">SLP</text>
<text x="91.6" y="188.8">SLP</text>
<text x="58.7" y="193.9">BINSEN</text>
<text x="71.3" y="195">BISEN</text>
<text x="83.3" y="195">FLT</text>
<text x="91.6" y="193.9">FLT</text>
</g>
<g font-size="1.2" fill="#0dab76">
<text x="127" y="21.2" transform="rotate(-90 127 21.2)">pas 1</text>
<text x="94" y="28.9" transform="rotate(-90 94 28.9)">pas</text>
<text x="94" y="26.6" transform="rotate(-90 94 26.6)">1</text>
<text x="104.2" y="26.3" transform="rotate(-90 104.2 26.3)">pas 1</text>
<text x="116.9" y="28.9" transform="rotate(-90 116.9 28.9)">pas 0</text>
<text x="132.1" y="24.9" transform="rotate(-90 132.1 24.9)">sup 0</text>
<text x="122.6" y="31.4">pas 0</text>
<text x="127" y="35" transform="rotate(-90 127 35)">pas 1</text>
<text x="94" y="40.1" transform="rotate(-90 94 40.1)">pas 1</text>
<text x="104.2" y="40.1" transform="rotate(-90 104.2 40.1)">pas 1</text>
<text x="116.9" y="42.7" transform="rotate(-90 116.9 42.7)">pas 0</text>
<text x="150.6" y="51.7">pas 1</text>
<text x="150.6" y="49.2">pas 1</text>
<text x="150.6" y="59.3">pas 1</text>
<text x="150.6" y="56.8">pas 1</text>
<text x="150.6" y="54.2">pas 1</text>
<text x="203.2" y="59.6" transform="rotate(-90 203.2 59.6)">0</text>
<text x="61.6" y="61.9">io 0</text>
<text x="94.7" y="61.9">io 0</text>
<text x="150.6" y="64.4">pas 1</text>
<text x="150.6" y="61.9">pas 1</text>
<text x="195.6" y="61.9" transform="rotate(-90 195.6 61.9)">io 0</text>
<text x="203.2" y="61.9" transform="rotate(-90 203.2 61.9)">pas</text>
<text x="61.6" y="66.9">io 0</text>
<text x="94.7" y="66.9">out 0</text>
<text x="150.6" y="66.9">pas 1</text>
<text x="177.8" y="66.9" transform="rotate(-90 177.8 66.9)">pas 1</text>
<text x="43.9" y="72">pas 0</text>
<text x="43.9" y="77.1">pas 0</text>
<text x="61.6" y="77.1">io 0</text>
<text x="61.6" y="72">io 0</text>
<text x="94.7" y="77.1">io 0</text>
<text x="94.7" y="72">io 0</text>
<text x="108.8" y="77.1">pas 0</text>
<text x="117.6" y="77.1">pas 0</text>
<text x="182.5" y="74.6">pwr 0</text>
<text x="214.1" y="74.6">pwr 0</text>
<text x="43.9" y="82.2">pas 0</text>
<text x="61.6" y="82.2">io 0</text>
<text x="94.7" y="82.2">io 0</text>
<text x="108.8" y="82.2">pas 0</text>
<text x="117.6" y="82.2">pas 0</text>
<text x="177.8" y="78.2" transform="rotate(-90 177.8 78.2)">pas 1</text>
<text x="228.6" y="82.2" transform="rotate(-90 228.6 82.2)">pas 1</text>
<text x="43.9" y="87.3">pas 0</text>
<text x="61.6" y="87.3">io 0</text>
<text x="94.7" y="87.3">io 0</text>
<text x="108.8" y="87.3">pas 0</text>
<text x="117.6" y="87.3">pas 0</text>
<text x="193" y="89.9" transform="rotate(-90 193 89.9)">in 0</text>
<text x="195.6" y="89.9" transform="rotate(-90 195.6 89.9)">in 0</text>
<text x="198.1" y="89.9" transform="rotate(-90 198.1 89.9)">in 0</text>
<text x="61.6" y="92.3">io 0</text>
<text x="94.7" y="92.3">io 0</text>
<text x="108.8" y="92.3">pas 0</text>
<text x="117.6" y="92.3">pas 0</text>
<text x="200.7" y="90.7" transform="rotate(-90 200.7 90.7)">out 0</text>
<text x="205.7" y="90.3" transform="rotate(-90 205.7 90.3)">oc 0</text>
<text x="228.6" y="93.5" transform="rotate(-90 228.6 93.5)">pas 1</text>
<text x="61.6" y="97.4">io 0</text>
<text x="94.7" y="97.4">io 0</text>
<text x="210.8" y="102.5" transform="rotate(-90 210.8 102.5)">io 0</text>
<text x="213.4" y="102.5" transform="rotate(-90 213.4 102.5)">io 0</text>
<text x="215.9" y="102.5" transform="rotate(-90 215.9 102.5)">io 0</text>
<text x="218.4" y="102.5" transform="rotate(-90 218.4 102.5)">io 0</text>
<text x="221" y="102.5" transform="rotate(-90 221 102.5)">io 0</text>
<text x="223.5" y="102.5" transform="rotate(-90 223.5 102.5)">io 0</text>
<text x="226.1" y="102.5" transform="rotate(-90 226.1 102.5)">pwr 0</text>
<text x="228.6" y="102.5" transform="rotate(-90 228.6 102.5)">pwr 0</text>
<text x="231.1" y="102.5" transform="rotate(-90 231.1 102.5)">io 0</text>
<text x="233.7" y="102.5" transform="rotate(-90 233.7 102.5)">io 0</text>
<text x="236.2" y="102.5" transform="rotate(-90 236.2 102.5)">io 0</text>
<text x="238.7" y="102.5" transform="rotate(-90 238.7 102.5)">io 0</text>
<text x="241.3" y="102.5" transform="rotate(-90 241.3 102.5)">io 0</text>
<text x="243.8" y="102.5" transform="rotate(-90 243.8 102.5)">io 0</text>
<text x="61.6" y="110.1">io 0</text>
<text x="94.7" y="110.1">io 0</text>
<text x="61.6" y="115.2">io 0</text>
<text x="94.7" y="115.2">out 0</text>
<text x="170.9" y="117.7">pas 1</text>
<text x="43.9" y="120.3">pas 0</text>
<text x="43.9" y="125.4">pas 0</text>
<text x="61.6" y="125.4">io 0</text>
<text x="61.6" y="120.3">io 0</text>
<text x="94.7" y="125.4">io 0</text>
<text x="94.7" y="120.3">io 0</text>
<text x="111.4" y="125.4">pas 0</text>
<text x="120.1" y="125.4">pas 0</text>
<text x="170.9" y="125.4">pas 1</text>
<text x="170.9" y="122.8">pas 1</text>
<text x="170.9" y="120.3">pas 1</text>
<text x="43.9" y="130.4">pas 0</text>
<text x="61.6" y="130.4">io 0</text>
<text x="94.7" y="130.4">io 0</text>
<text x="111.4" y="130.4">pas 0</text>
<text x="120.1" y="130.4">pas 0</text>
<text x="170.9" y="130.4">pas 1</text>
<text x="170.9" y="127.9">pas 1</text>
<text x="43.9" y="135.5">pas 0</text>
<text x="61.6" y="135.5">io 0</text>
<text x="94.7" y="135.5">io 0</text>
<text x="170.9" y="135.5">pas 1</text>
<text x="170.9" y="133">pas 1</text>
<text x="61.6" y="140.6">io 0</text>
<text x="94.7" y="140.6">io 0</text>
<text x="170.9" y="143.1">pas 1</text>
<text x="170.9" y="140.6">pas 1</text>
<text x="170.9" y="138">pas 1</text>
<text x="61.6" y="145.7">io 0</text>
<text x="94.7" y="145.7">io 0</text>
<text x="170.9" y="145.7">pas 1</text>
<text x="61.6" y="158.4">io 0</text>
<text x="94.7" y="158.4">io 0</text>
<text x="170.9" y="160.9">pas 1</text>
<text x="170.9" y="158.4">pas 1</text>
<text x="61.6" y="163.4">io 0</text>
<text x="94.7" y="163.4">out 0</text>
<text x="170.9" y="166">pas 1</text>
<text x="170.9" y="163.4">pas 1</text>
<text x="43.9" y="168.5">pas 0</text>
<text x="43.9" y="173.6">pas 0</text>
<text x="61.6" y="173.6">io 0</text>
<text x="61.6" y="168.5">io 0</text>
<text x="94.7" y="173.6">io 0</text>
<text x="94.7" y="168.5">io 0</text>
<text x="111.4" y="173.6">pas 0</text>
<text x="120.1" y="173.6">pas 0</text>
<text x="170.9" y="168.5">pas 1</text>
<text x="43.9" y="178.7">pas 0</text>
<text x="61.6" y="178.7">io 0</text>
<text x="94.7" y="178.7">io 0</text>
<text x="111.4" y="178.7">pas 0</text>
<text x="120.1" y="178.7">pas 0</text>
<text x="210.8" y="178.8" transform="rotate(-90 210.8 178.8)">io 0</text>
<text x="213.4" y="178.8" transform="rotate(-90 213.4 178.8)">io 0</text>
<text x="215.9" y="178.8" transform="rotate(-90 215.9 178.8)">io 0</text>
<text x="218.4" y="178.8" transform="rotate(-90 218.4 178.8)">io 0</text>
<text x="221" y="178.8" transform="rotate(-90 221 178.8)">io 0</text>
<text x="223.5" y="178.8" transform="rotate(-90 223.5 178.8)">io 0</text>
<text x="226.1" y="179.8" transform="rotate(-90 226.1 179.8)">pwr 0</text>
<text x="228.6" y="178.8" transform="rotate(-90 228.6 178.8)">io 0</text>
<text x="231.1" y="179.8" transform="rotate(-90 231.1 179.8)">pwr 0</text>
<text x="233.7" y="178.8" transform="rotate(-90 233.7 178.8)">io 0</text>
<text x="236.2" y="178.8" transform="rotate(-90 236.2 178.8)">io 0</text>
<text x="238.7" y="178.8" transform="rotate(-90 238.7 178.8)">io 0</text>
<text x="241.3" y="178.8" transform="rotate(-90 241.3 178.8)">io 0</text>
<text x="243.8" y="178.8" transform="rotate(-90 243.8 178.8)">io 0</text>
<text x="43.9" y="183.8">pas 0</text>
<text x="61.6" y="183.8">io 0</text>
<text x="94.7" y="183.8">io 0</text>
<text x="61.6" y="188.8">io 0</text>
<text x="94.7" y="188.8">io 0</text>
<text x="61.6" y="193.9">io 0</text>
<text x="94.7" y="193.9">io 0</text>
</g>
<g font-size="1.1" fill="#0dab76">
<text x="117.7" y="31.9">S</text>
<text x="121.4" y="33.8">G</text>
<text x="117.7" y="37.6">D</text>
</g>
</svg>
